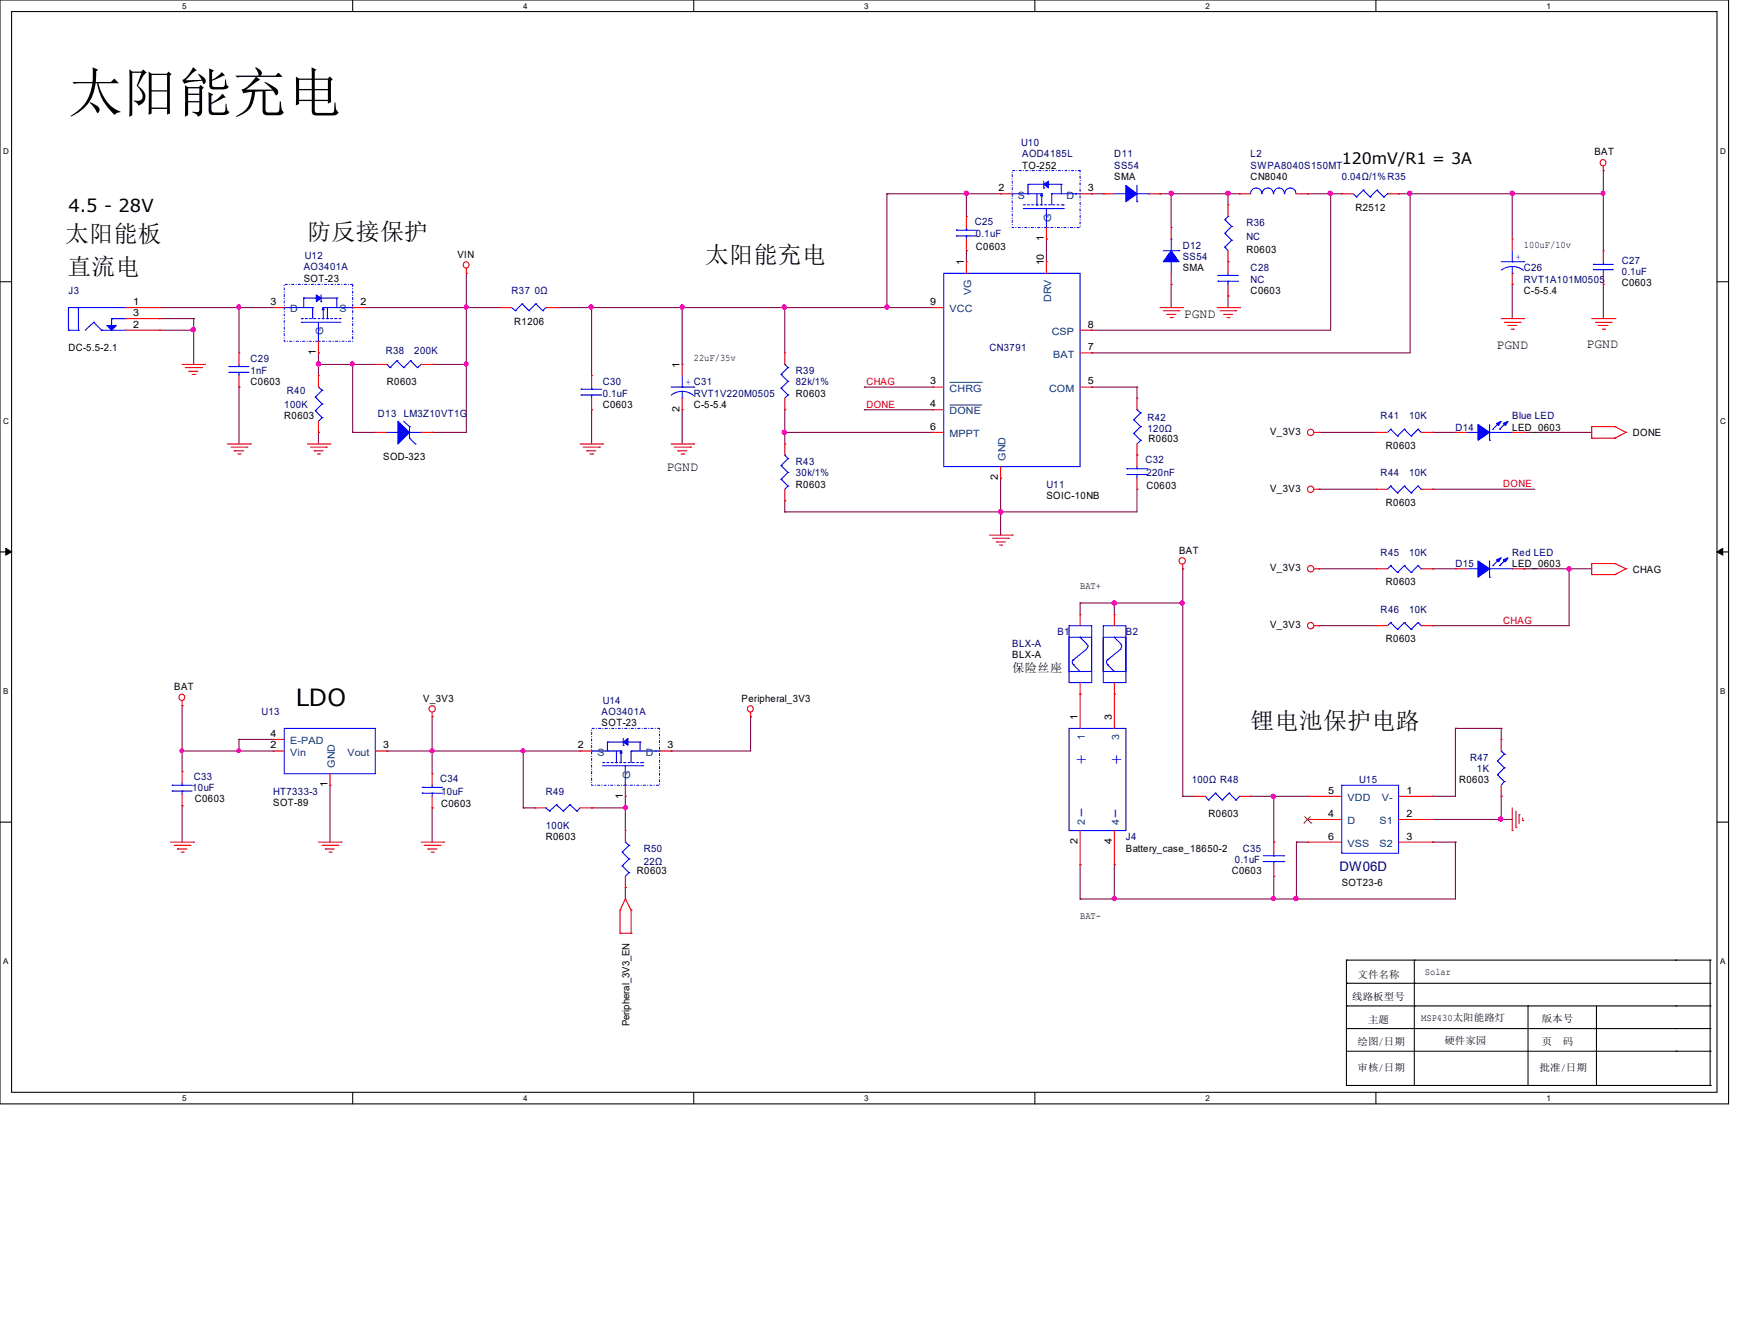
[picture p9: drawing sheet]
<svg xmlns="http://www.w3.org/2000/svg" width="279mm" height="216mm" viewBox="0 0 279 216" stroke-linecap="round" stroke-linejoin="round" font-family="sans-serif">
<path d="M0 0h278v177.5h-278zM1.9 1.9h274.3v173.7h-274.3z" fill="none" stroke="#000" stroke-width=".17"/>
<g fill="#fff">
<path d="M29.3 .3h.6v1.3h-.6z"/>
<path d="M29.3 175.9h.6v1.3h-.6z"/>
</g>
<path d="M56.7 0v1.9M56.7 175.6v1.9" fill="none" stroke="#000" stroke-width=".17"/>
<g fill="#fff">
<path d="M84.2 .3h.6v1.3h-.6z"/>
<path d="M84.2 175.9h.6v1.3h-.6z"/>
</g>
<path d="M111.6 0v1.9M111.6 175.6v1.9" fill="none" stroke="#000" stroke-width=".17"/>
<g fill="#fff">
<path d="M139 .3h.6v1.3h-.6z"/>
<path d="M139 175.9h.6v1.3h-.6z"/>
</g>
<path d="M166.5 0v1.9M166.5 175.6v1.9" fill="none" stroke="#000" stroke-width=".17"/>
<g fill="#fff">
<path d="M193.9 .3h.6v1.3h-.6z"/>
<path d="M193.9 175.9h.6v1.3h-.6z"/>
</g>
<path d="M221.3 0v1.9M221.3 175.6v1.9" fill="none" stroke="#000" stroke-width=".17"/>
<g fill="#fff">
<path d="M248.8 .3h.5v1.3h-.5z"/>
<path d="M248.8 175.9h.5v1.3h-.5z"/>
<path d="M.5 23.5h.9v1.4h-.9z"/>
<path d="M276.7 23.5h.8v1.4h-.8z"/>
<path d="M.5 67h.9v1.3h-.9z"/>
<path d="M276.7 67h.8v1.3h-.8z"/>
</g>
<path d="M0 45.3h1.9M276.2 45.3h1.8" fill="none" stroke="#000" stroke-width=".17"/>
<g fill="#fff">
<path d="M.5 110.4h.8v1.4h-.8z"/>
<path d="M276.7 110.4h.8v1.4h-.8z"/>
</g>
<path d="M0 88.7h1.9M276.2 88.7h1.8" fill="none" stroke="#000" stroke-width=".17"/>
<path d="M.9 88.1l1 .6-1 .5zM276.2 88.7l.9-.6v1.1z" fill="#000" stroke="#000" stroke-width=".16"/>
<g fill="#fff">
<path d="M.5 153.8h.7v1.4h-.7z"/>
<path d="M276.7 153.8h.7v1.4h-.7z"/>
</g>
<g fill="none" stroke="#000" stroke-width=".17">
<path d="M0 132.2h1.9M276.2 132.2h1.8M216.6 154.3h.1M216.6 158.1h.1M216.6 154.3v20.2h58.5M216.6 154.3h58.5M216.6 158.1h58.5M227.5 158.1h.1M227.5 154.3h.1M227.5 154.3v20.2M269.6 154.3h.1M275.1 154.3h.1"/>
<path d="M275.1 158.1h.1M275.1 154.3v20.2M216.6 161.7h.1M216.6 161.7h58.5M216.6 165.4h58.5M216.6 169h58.5M227.5 161.7h.1M245.8 161.7h.1M245.8 161.7v12.8M256.8 174.5h.1M256.8 161.7v12.8M269.6 161.7h.1"/>
<path d="M269.6 169h.1M269.6 165.4h.1M275.1 174.5h.1M275.1 165.4h.1M275.1 161.7h.1M275.1 169h.1"/>
</g>
<g fill="none" stroke="#800040" stroke-width=".17">
<path d="M142.7 31.2h.1M142.7 31.2h18.3M142.7 31.2v18.2M155.4 31.2h.1M155.4 31.2v3.6M168.3 38.4h.1M168.3 38.4v3.7M175.6 31.2h.1M175.6 31.2h1.9M186.6 31.2h.1M186.6 31.2h12.8M188.4 31.2h.1"/>
<path d="M188.4 31.2v5.4M197.5 31.2h.1M197.5 31.2v1.7M199.4 31.2h.1M210.3 31.2h.1M210.3 31.2h5.5M214 31.2h.1M214 31.2v21.9h-38.4M225 31.2h.1M225 31.2h32.9M226.8 31.2h.1M226.8 31.2v25.5h-51.2"/>
<path d="M243.2 31.2h.1M243.2 31.2v7.2M257.9 31.2h.1M257.9 27.4h.1M257.9 27.4v12.9M25.7 51.2h.1M25.7 53.1h.1M25.7 49.4h.1M25.7 49.4h18.2M25.7 53.1h5.5M25.7 51.2h5.5M31.2 51.2h.1"/>
<path d="M31.2 53.1h.1M31.2 51.2v7.4M38.4 49.4h.1M38.4 49.4v7.3M51.2 56.7h.1M51.2 58.6h.1M51.2 56.7v3.7M51.2 58.6h9.2M56.7 58.6h.1M56.7 58.6v10.9M58.6 49.4h.1M58.6 49.4h21.9"/>
<path d="M69.5 58.6h.1M69.5 58.6h5.5M75 49.4h.1M75 43.9h.1M75 58.6h.1M75 43.9v25.6h-5.5M89.7 49.4h.1M89.7 49.4h60.3M95.2 49.4h.1M95.2 49.4v11M109.7 49.4h.1M109.7 49.4v9.2"/>
<path d="M126.2 49.4h.1M126.2 49.4v7.3M142.7 49.4h.1M155.4 40.3h.1M155.4 40.3v1.8M175.6 53.1h.1M175.6 56.7h.1M188.4 45.7h.1M188.4 45.7v3.7M197.5 47.6h.1M197.5 47.6v1.8M243.2 45.7h.1"/>
<path d="M243.2 45.7v5.5M257.9 45.7h.1M257.9 45.7v5.5M38.4 62.2h.1M38.4 62.2v9.2M51.2 69.5h.1M51.2 69.5v1.9M56.7 69.5h.1M56.7 69.5h3.7M69.5 69.5h.1M95.2 65.9h.1M95.2 65.9v5.5"/>
<path d="M109.7 65.9h.1M109.7 65.9v5.5M126.2 65.9h.1M126.2 69.5h.1M126.2 65.9v5.5M126.2 69.5h23.8M139 62.2h.1M139 65.9h.1M139 62.2h11M139 65.9h11M161 76.9h.1M161 76.9v9.1"/>
<path d="M175.6 62.2h.1M175.6 62.2h7.3M182.9 78.7h.1M182.9 62.2h.1M182.9 78.7v3.6h-56.7M182.9 62.2v1.8M212.2 69.5h.1M212.2 78.7h.1M212.2 69.5h9.1M212.2 78.7h9.1M230.5 69.5h.1M230.5 78.7h.1"/>
<path d="M230.5 69.5h3.6M230.5 78.7h16.4M245.1 69.5h.1M245.1 69.5h10.9M126.2 80.5h.1M126.2 82.3h.1M126.2 80.5v1.8M161 82.3h.1M173.7 96.9h.1M173.7 96.9v1.9M173.7 96.9h16.5M179.2 96.9h.1"/>
<path d="M179.2 96.9v1.9M190.2 91.4h.1M190.2 96.9h.1M190.2 91.4v36.6M212.2 91.4h.1M212.2 91.4h9.1M230.5 91.4h.1M230.5 91.4h3.6M245.1 91.4h.1M245.1 91.4h10.9M252.4 91.4h.1M252.4 91.4v9.2h-21.9"/>
<path d="M29.3 113.5h.1M29.3 113.5v10.5M38.4 118.9h.1M38.4 118.9h5.5M38.4 118.9v1.8M69.5 115.2h.1M69.5 115.2v9.2M120.7 115.2h.1M120.7 115.2v5.5h-12.8M212.2 100.6h.1M212.2 100.6h9.1M230.5 100.6h.1"/>
<path d="M234.1 117.1h.1M234.1 117.1v10.9h-3.6M234.1 117.1h7.4M241.5 117.1h.1M241.5 117.1v1.8M29.3 120.7h.1M29.3 129.5h.1M29.3 129.5v5.9M29.3 120.7h14.6M38.4 120.7h.1M53.1 126.2h.1M53.1 126.2v9.2"/>
<path d="M62.2 120.7h.1M62.2 120.7h31.1M69.5 129.9h.1M69.5 120.7h.1M69.5 129.9v5.5M84.2 129.9h.1M84.2 120.7h.1M84.2 129.9h1.8M84.2 120.7v9.2M95.2 129.9h.1M95.2 129.9h5.4M100.6 128h.1"/>
<path d="M100.6 129.9h.1M100.6 128v5.5M107.9 120.7h.1M173.7 139h.1M173.7 139v5.5M179.2 139h.1M179.2 139v5.5M190.2 128h.1M190.2 128h1.8M201.2 128h.1M201.2 128h9.1M204.9 135.4h.1"/>
<path d="M204.9 128h.1M204.9 128v7.4M208.5 135.4h.1M208.5 135.4h1.8M208.5 135.4v9.1M230.5 135.4h.1M230.5 131.7h.1M230.5 128h.1M230.5 135.4h3.6M230.5 131.7h12.7M234.1 135.4h.1M234.1 135.4v9.1h-60.4"/>
<path d="M241.5 131.7h.1M241.5 128h.1M241.5 128v3.7M100.6 142.7h.1M100.6 142.7v1.8M173.7 144.5h.1M179.2 144.5h.1M204.9 140.9h.1M204.9 144.5h.1M204.9 140.9v3.6M208.5 144.5h.1"/>
</g>
<g fill="#f0f" stroke="#f0f" stroke-width=".17">
<circle cx="126.2" cy="69.5" r=".34"/>
<circle cx="161" cy="82.3" r=".34"/>
<circle cx="155.4" cy="31.1" r=".34"/>
<circle cx="188.4" cy="31.1" r=".34"/>
<circle cx="197.5" cy="31.1" r=".34"/>
<circle cx="214" cy="31.1" r=".34"/>
<circle cx="226.7" cy="31.1" r=".34"/>
<circle cx="257.8" cy="31.1" r=".32"/>
<circle cx="243.2" cy="31.1" r=".34"/>
<circle cx="252.4" cy="91.4" r=".34"/>
<circle cx="142.7" cy="49.4" r=".34"/>
<circle cx="126.2" cy="49.4" r=".34"/>
<circle cx="204.8" cy="128" r=".34"/>
<circle cx="208.4" cy="144.4" r=".34"/>
<circle cx="241.4" cy="131.7" r=".34"/>
<circle cx="38.4" cy="120.7" r=".3"/>
<circle cx="29.3" cy="120.7" r=".3"/>
<circle cx="31.1" cy="53" r=".34"/>
<circle cx="109.7" cy="49.4" r=".34"/>
<circle cx="95.1" cy="49.4" r=".34"/>
<circle cx="179.2" cy="144.4" r=".34"/>
<circle cx="204.8" cy="144.4" r=".34"/>
<circle cx="190.2" cy="96.9" r=".34"/>
<circle cx="75" cy="49.4" r=".32"/>
<circle cx="51.2" cy="58.5" r=".34"/>
<circle cx="75" cy="58.5" r=".32"/>
<circle cx="56.7" cy="58.5" r=".32"/>
<circle cx="38.4" cy="49.4" r=".32"/>
<circle cx="100.6" cy="129.8" r=".32"/>
<circle cx="84.1" cy="120.7" r=".3"/>
<circle cx="69.5" cy="120.7" r=".32"/>
<circle cx="179.2" cy="96.9" r=".34"/>
</g>
<g fill="none" stroke="#f00" stroke-width=".17">
<path d="M155.4 34.8h.1M155.4 34.8v1.8M155.4 38.4v1.9M161 31.2h.1M161 31.2h1.8M168.3 38.4h.1M168.3 36.6v1.8M173.7 31.2h1.9M175.6 31.2h.1M177.5 31.2h.1M177.5 31.2h1.7M184.7 31.2h1.9"/>
<path d="M186.6 31.2h.1M188.4 36.6h.1M188.4 36.6v1.8M197.5 32.9h.1M197.5 32.9v1.9M199.4 31.2h.1M199.4 31.2h1.8M208.5 31.2h1.8M210.3 31.2h.1M215.8 31.2h.1M215.8 31.2h1.9M223.2 31.2h1.8"/>
<path d="M225 31.2h.1M243.2 38.4h.1M243.2 38.4v1.9M257.9 27.4h.1M257.9 26.8v.6M20.2 49.4h5.5M20.2 51.2h5.5M20.2 53.1h5.5M25.7 53.1h.1M25.7 51.2h.1M25.7 49.4h.1M29.3 58.6h3.6"/>
<path d="M29.8 59.1h2.6M30.4 59.7h.1M30.4 59.7h1.4M32.4 59.1h.1M32.9 58.6h.1M38.4 56.7h.1M38.4 56.7v1.9M43.9 49.4h.1M43.9 49.4h1.8M51.2 56.7h.1M51.2 54.9v1.8M56.7 49.4h1.9"/>
<path d="M58.6 49.4h.1M60.4 58.6h.1M60.4 58.6h1.8M67.7 58.6h1.8M69.5 58.6h.1M75 43.9h.1M75 43.2v.7M80.5 49.4h.1M80.5 49.4h1.8M87.8 49.4h1.9M89.7 49.4h.1M109.7 58.6h.1"/>
<path d="M109.7 58.6v1.8M126.2 56.7h.1M126.2 56.7v1.9M150 49.4h.1M150 49.4h1.8M155.4 42.1h.1M155.4 40.3h.1M155.4 42.1v1.8M168.3 42.1h.1M168.3 42.1v1.8M173.7 56.7h1.9M173.7 53.1h1.9"/>
<path d="M175.6 56.7h.1M175.6 53.1h.1M186.6 49.4h3.6M187.1 50h2.6M187.7 50.5h.1M187.7 50.5h1.4M188.2 51.1h.4M188.4 45.7h.1M188.4 43.9v1.8M188.6 51.1h.1M189.7 50h.1M190.2 49.4h.1"/>
<path d="M195.7 49.4h3.7M196.3 50h2.5M196.8 50.5h.1M196.8 50.5h1.5M197.4 51.1h.3M197.5 42.1h.1M197.5 47.6h.1M197.5 40.3v3.6M197.5 45.7v1.9M197.7 51.1h.1M198.8 50h.1M199.4 49.4h.1"/>
<path d="M241.5 51.2h3.6M242 51.8h2.5M242.6 52.3h.1M242.6 52.3h1.4M243.1 52.9h.3M243.2 45.7h.1M243.2 43.9v1.8M243.4 52.9h.1M244.5 51.8h.1M245.1 51.2h.1M256 51.2h3.8M256.6 51.8h2.6"/>
<path d="M257.1 52.3h.1M257.1 52.3h1.6M257.7 52.9h.4M257.9 40.3h.1M257.9 45.7h.1M257.9 40.3v1.8M257.9 43.9v1.8M258.1 52.9h.1M259.2 51.8h.1M259.8 51.2h.1M30.9 60.2h.4M31.3 60.2h.1"/>
<path d="M36.6 71.4h3.7M37.2 71.9h2.5M37.7 72.5h.1M37.7 72.5h1.5M38.3 73h.3M38.4 62.2h.1M38.4 60.4v1.8M38.6 73h.1M39.7 71.9h.1M40.3 71.4h.1M49.4 71.4h3.7M50 71.9h2.5"/>
<path d="M50.5 72.5h.1M50.5 72.5h1.5M51.1 73h.3M51.2 69.5h.1M51.2 60.4h.1M51.2 60.4v1.8M51.2 67.7v1.8M51.4 73h.1M52.5 71.9h.1M53.1 71.4h.1M60.4 69.5h.1M60.4 69.5h1.8"/>
<path d="M67.7 69.5h1.8M69.5 69.5h.1M93.3 71.4h3.6M93.8 71.9h2.6M94.4 72.5h.1M94.4 72.5h1.4M94.9 73h.4M95.2 60.4h.1M95.2 65.9h.1M95.2 60.4v1.8M95.2 64v1.9M95.3 73h.1"/>
<path d="M96.4 71.9h.1M96.9 71.4h.1M107.9 71.4h3.7M108.5 71.9h2.6M109.1 72.5h.1M109.1 72.5h1.4M109.6 73h.4M109.7 65.9h.1M109.7 64v1.9M110 73h.1M111.1 71.9h.1M111.6 71.4h.1"/>
<path d="M126.2 65.9h.1M126.2 71.4h.1M126.2 64v1.9M126.2 71.4v1.8M126.2 78.7v1.8M150 62.2h.1M150 65.9h.1M150 69.5h.1M150 69.5h1.8M150 62.2h1.8M150 65.9h1.8M161 76.9h.1"/>
<path d="M161 75v1.9M173.7 62.2h1.9M175.6 62.2h.1M182.9 73.2h.1M182.9 78.7h.1M182.9 64h.1M182.9 64v1.9M182.9 71.4v3.6M182.9 76.9v1.8M211.4 69.5h.8M211.4 78.7h.8M212.2 69.5h.1"/>
<path d="M212.2 78.7h.1M221.3 78.7h.1M221.3 69.5h.1M221.3 69.5h1.9M221.3 78.7h1.9M228.6 69.5h1.9M228.6 78.7h1.9M230.5 78.7h.1M230.5 69.5h.1M234.1 69.5h.1M234.1 69.5h1.9M243.2 69.5h1.9"/>
<path d="M245.1 69.5h.1M256 70.4h.1M256 68.6h.1M256 68.6v1.8M256 70.4h3.8M256 68.6h3.8M259.8 70.4h.1M259.8 68.6h.1M259.8 68.6l1.7 .9M261.5 69.5h.1M261.5 69.5l-1.7 .9M126.2 80.5h.1"/>
<path d="M159.2 86h3.6M159.7 86.5h2.5M160.3 87.1h.1M160.3 87.1h1.4M160.8 87.6h.3M161.1 87.6h.1M162.2 86.5h.1M162.8 86h.1M173.7 98.8h.1M173.7 98.8v1.8M179.2 98.8h.1M179.2 98.8v1.8"/>
<path d="M190.2 91.4h.1M190.2 90.8v.6M211.4 91.4h.8M212.2 91.4h.1M221.3 91.4h.1M221.3 91.4h1.9M228.6 91.4h1.9M230.5 91.4h.1M234.1 91.4h.1M234.1 91.4h1.9M243.2 91.4h1.9M245.1 91.4h.1"/>
<path d="M256 92.4h.1M256 90.6h.1M256 92.4h3.8M256 90.6v1.8M256 90.6h3.8M259.8 92.4h.1M259.8 90.6h.1M259.8 90.6l1.7 .8M261.5 91.4h.1M261.5 91.4l-1.7 1M29.3 113.5h.1M29.3 112.7v.8"/>
<path d="M43.9 118.9h.1M43.9 118.9h1.8M69.5 115.2h.1M69.5 114.6v.6M120.7 115.2h.1M120.7 114.6v.6M173.7 111.6h.1M173.7 109.7v7.4M179.2 111.6h.1M179.2 109.7v7.4M211.4 100.6h.8M212.2 100.6h.1"/>
<path d="M221.3 100.6h.1M221.3 100.6h1.9M228.6 100.6h1.9M230.5 100.6h.1M241.5 118.9h.1M241.5 118.9v1.8M27.4 135.4h3.8M28 135.9h2.6M28.5 136.5h.1M28.5 136.5h1.6M29.1 137h.4M29.3 124h.1"/>
<path d="M29.3 129.5h.1M29.3 124v1.8M29.3 127.7v1.8M29.5 137h.1M30.6 135.9h.1M31.2 135.4h.1M43.9 120.7h.1M43.9 120.7h1.8M51.2 135.4h3.7M51.8 135.9h2.6M52.3 136.5h.1M52.3 136.5h1.5"/>
<path d="M52.9 137h.4M53.1 126.2h.1M53.1 124.4v1.8M53.3 137h.1M54.4 135.9h.1M54.9 135.4h.1M60.4 120.7h1.8M62.2 120.7h.1M67.7 135.4h3.7M68.2 135.9h2.6M68.8 136.5h.1M68.8 136.5h1.5"/>
<path d="M69.3 137h.4M69.5 124.4h.1M69.5 129.9h.1M69.5 124.4v1.8M69.5 128v1.9M69.7 137h.1M70.8 135.9h.1M71.4 135.4h.1M86 129.9h.1M86 129.9h1.8M93.3 120.7h.1M93.3 129.9h1.9"/>
<path d="M93.3 120.7h1.9M95.2 129.9h.1M100.6 133.5h.1M100.6 128h.1M100.6 126.2v1.8M100.6 133.5v1.9M106.1 120.7h1.8M107.9 120.7h.1M173.7 139h.1M173.7 133.5v5.5M179.2 139h.1M179.2 133.5v5.5"/>
<path d="M192 128h.1M192 128h1.9M199.4 128h1.8M201.2 128h.1M204.9 135.4h.1M204.9 135.4v1.8M204.9 139v1.9M210.3 131.7h.1M210.3 135.4h.1M210.3 128h.1M210.3 135.4h5.5M210.3 128h5.5"/>
<path d="M210.3 131.7h5.5M225 135.4h5.5M225 128h5.5M225 131.7h5.5M230.5 128h.1M230.5 135.4h.1M230.5 131.7h.1M241.5 128h.1M241.5 126.2v1.8M243.2 133.5h.1M243.2 129.9v3.6M243.8 133h.1"/>
<path d="M243.8 130.4v2.6M244.3 131h.1M244.3 131v1.4M244.9 131.9h.1M244.9 131.5v.4M99.7 150h.1M99.7 146.3h.1M99.7 150h1.8M99.7 146.3v3.7M100.6 144.5h.1M100.6 142.7h.1M100.6 144.5l.9 1.8"/>
<path d="M100.6 144.5l-.9 1.8M100.6 140.9v1.8M101.5 146.3h.1M101.5 150h.1M101.5 146.3v3.7M204.9 140.9h.1"/>
<circle cx="257.8" cy="26.2" r=".49"/>
<circle cx="75" cy="42.6" r=".49"/>
<circle cx="210.8" cy="78.7" r=".51"/>
<circle cx="210.8" cy="69.5" r=".51"/>
<circle cx="190.2" cy="90.2" r=".51"/>
<circle cx="210.8" cy="91.4" r=".51"/>
<circle cx="29.2" cy="112.1" r=".49"/>
<circle cx="69.5" cy="114" r=".51"/>
<circle cx="120.7" cy="114" r=".49"/>
<circle cx="210.8" cy="100.6" r=".51"/>
</g>
<g fill="none" stroke="#00f" stroke-width=".17">
<path d="M153.8 37.9h.1M153.8 37h.1M153.8 37.9h3.3M153.8 37h3.3M155.4 37h.1M155.4 37.9h.1M155.4 36.6v.4M155.4 37.9v.5M162.8 31.2h.1M162.8 31.2h4.8M164.6 33.5h6.4M165.4 29.6h.1"/>
<path d="M165.4 31.2h.1M165.4 29.6h5.3M165.4 29.6v1.6M166.8 32.9h.1M166.8 31.2v1.7M167.6 31.2h.1M167.6 31.2v1.7M167.9 30.2h.1M167.9 29.1v1.1M168.3 36.6h.1M168.3 33.5v3.1M169.2 31.2h.1"/>
<path d="M169.2 31.2h4.5M169.2 31.2v1.7M170.7 29.6h.1M170.7 29.6v1.6M171 33.5h.1M173.1 31.2h.1M173.7 31.2h.1M179.2 31.2h1.9M181.1 31.2h.1M182.9 32.4h.1M182.9 29.8v2.6M182.9 31.2h1.8"/>
<path d="M184.7 31.2h.1M188.4 38.4h.1M188.4 38.4v1.9M197 39.7h.1M197 37.5h.1M197 35.3h.1M197 39.7l.5 .6M197 37.5l1.1 1.1M197 35.3l1.1 1.1M197.5 34.8h.1M197.5 34.8l-.5 .5M198.1 38.6h.1"/>
<path d="M198.1 36.4h.1M198.1 38.6l-1.1 1.1M198.1 36.4l-1.1 1.1M202.9 31.2a.88 .88 0 0 0-.8-1 .88 .88 0 0 0-.9 1M204.8 31.2a.88 .88 0 0 0-.9-1 .88 .88 0 0 0-.9 1M206.6 31.1a.85 .85 0 0 0-.9-.9 .85 .85 0 0 0-.8 1M208.4 31.2a.88 .88 0 0 0-.8-1 .88 .88 0 0 0-.9 1M217.7 31.2l.5 .5M218.2 31.7h.1M219.3 30.6h.1M219.3 30.6l-1.1 1.1M219.3 30.6l1.1 1.1"/>
<path d="M220.4 31.7h.1M221.5 30.6h.1M221.5 30.6l-1.1 1.1M221.5 30.6l1.1 1.1M222.6 31.7h.1M223.2 31.2h.1M223.2 31.2l-.6 .5M11 49.4h.1M11 53.1h.1M11 49.4h9.2M11 53.1h1.6M11 49.4v3.7"/>
<path d="M12.6 53.1h.1M12.6 49.4h.1M12.6 49.4v3.7M15.1 51.8h.1M15.1 51.8l-1.4 1.3M15.1 51.8l1.2 1.3M16.3 53.1h.1M16.3 53.1h3.9M17.9 51.2h.1M17.9 51.2h2.3M17.9 51.2v1.1M20.2 53.1h.1"/>
<path d="M20.2 51.2h.1M20.2 49.4h.1M36.8 59.9h.1M36.8 58.9h.1M36.8 59.9h3.2M36.8 58.9h3.2M38.4 58.9h.1M38.4 59.9h.1M38.4 58.6v.3M38.4 59.9v.5M45.7 49.4h.1M45.7 49.4h4.6"/>
<path d="M46.5 49.4h.1M48.5 51.8h.1M48.5 51.8h6.4M48.9 47.9h.1M48.9 47.9v1.5M48.9 47.9h5.3M50.3 49.4h.1M50.3 49.4v1.8M51.2 54.9h.1M51.2 51.8v3.1M51.6 48.5h.1M51.6 47.4v1.1"/>
<path d="M52 49.4h.1M52 49.4v1.8M52 49.4h4.7M52.7 51.2h.1M52.7 49.4v1.8M54.2 47.9h.1M54.2 49.4h.1M54.2 47.9v1.5M56.7 49.4h.1M62.2 58.6h.1M62.2 58.6l.5 .5M62.7 59.1h.1"/>
<path d="M63.8 58h.1M63.8 58l1.1 1.1M63.8 58l-1.1 1.1M64.9 59.1h.1M66 58h.1M66 58l1.1 1.1M66 58l-1.1 1.1M67.1 59.1h.1M67.7 58.6l-.6 .5M82.3 49.4l.6 .6M82.9 50h.1M84 48.9h.1"/>
<path d="M84 48.9l-1.1 1.1M84 48.9l1.1 1.1M85.1 50h.1M86.2 48.9h.1M86.2 48.9l-1.1 1.1M86.2 48.9l1.1 1.1M87.3 50h.1M87.8 49.4h.1M87.8 49.4l-.5 .6M126.2 58.6h.1M126.2 58.6l.5 .5M126.7 59.1h.1"/>
<path d="M126.7 59.1l-1.1 1.1M151.8 43.9h21.9v31.1h-21.9zM187.1 40.3h2.6M188.4 42.1h.1M188.4 42.1v1.8M189.7 40.3h.1M195.9 45.2h.1M195.9 44.3h.1M195.9 45.2h3.3M195.9 44.3h3.3M197.5 44.3h.1M197.5 45.2h.1"/>
<path d="M197.5 43.9v.4M197.5 45.2v.5M241.5 42.1h3.6M243.2 43.9h.1M243.2 42.1h.1M243.2 42.8l.8 .1 1 .6M243.2 42.8l-1 .3-.7 .3M243.2 40.3v1.8M243.2 42.8v1.1M245.1 42.1h.1M256.3 43.3h.1M256.3 42.5h.1"/>
<path d="M256.3 43.3h3.2M256.3 42.5h3.2M257.9 42.5h.1M257.9 43.3h.1M257.9 42.1v.4M257.9 43.3v.6M50.7 66h.1M50.7 63.8h.1M50.7 66l1.1 1.1M50.7 63.8l1.1 1.1M51.2 62.2h.1M51.2 62.2l.6 .5"/>
<path d="M51.8 67.1h.1M51.8 64.9h.1M51.8 62.7h.1M51.8 67.1l-.6 .6M51.8 64.9l-1.1 1.1M51.8 62.7l-1.1 1.1M62.2 69.5h1.8M64 69.5h.1M64.9 67.7l1 .9M65.9 68.6h.1M65.9 70.4h.1M65.9 69.5h1.8"/>
<path d="M65.9 68.6v1.8M65.9 70.4l.9 1M66.8 71.4h.1M67.7 69.5h.1M93.5 63.5h.1M93.5 62.6h.1M93.5 63.5h3.3M93.5 62.6h3.3M95.2 62.6h.1M95.2 63.5h.1M95.2 62.2v.4M95.2 63.5v.5"/>
<path d="M107.9 62.2h3.7M109.7 64h.1M109.7 62.2h.1M109.7 62.9l.8 .1 1 .6M109.7 62.9l-.7 .1-1 .5M109.7 60.4v1.8M109.7 62.9v1.1M111.6 62.2h.1M125.6 62.4h.1M125.6 60.2h.1M125.6 77h.1M125.6 74.8h.1"/>
<path d="M125.6 62.4l1.1 1.1M125.6 60.2l1.1 1.1M125.6 77l1.1 1.1M125.6 74.8l1.1 1.1M126.2 73.2h.1M126.2 73.2l.5 .5M126.7 63.5h.1M126.7 61.3h.1M126.7 78.1h.1M126.7 75.9h.1M126.7 73.7h.1M126.7 63.5l-.5 .5"/>
<path d="M126.7 61.3l-1.1 1.1M126.7 78.1l-.5 .6M126.7 75.9l-1.1 1.1M126.7 73.7l-1.1 1.1M181.3 76.3h.1M181.3 75.4h.1M181.3 76.3h3.3M181.3 75.4h3.3M182.4 69.7h.1M182.4 67.5h.1M182.4 69.7l1.1 1.1M182.4 67.5l1.1 1.1"/>
<path d="M182.9 75.4h.1M182.9 76.3h.1M182.9 65.9h.1M182.9 75v.4M182.9 76.3v.6M182.9 65.9l.6 .5M183.5 70.8h.1M183.5 68.6h.1M183.5 66.4h.1M183.5 66.4l-1.1 1.1M183.5 70.8l-.6 .6M183.5 68.6l-1.1 1.1"/>
<path d="M223.7 78.1h.1M223.7 69h.1M223.7 78.1l-.5 .6M223.7 78.1l1.1 1.1M223.7 69l-.5 .5M223.7 69l1.1 1.1M224.8 79.2h.1M224.8 70.1h.1M225.9 78.1h.1M225.9 69h.1M225.9 78.1l-1.1 1.1M225.9 78.1l1.1 1.1"/>
<path d="M225.9 69l-1.1 1.1M225.9 69l1.1 1.1M227 79.2h.1M227 70.1h.1M228.1 78.1h.1M228.1 69h.1M228.1 78.1l-1.1 1.1M228.1 78.1l.5 .6M228.1 69l-1.1 1.1M228.1 69l.5 .5M228.6 78.7h.1M228.6 69.5h.1"/>
<path d="M236 69.5h1.7M237.7 69.5h.1M239.6 70.8h.1M239.6 68.2v2.6M239.6 69.5h3.6M240.1 69h.1M241.2 69h.1M241.2 67.9l-1.1 1.1M242.3 67.9l-1.1 1.1M243.2 69.5h.1M223.7 90.9h.1M223.7 90.9l-.5 .5"/>
<path d="M223.7 90.9l1.1 1.1M224.8 92h.1M225.9 90.9h.1M225.9 90.9l-1.1 1.1M225.9 90.9l1.1 1.1M227 92h.1M228.1 90.9h.1M228.1 90.9l-1.1 1.1M228.1 90.9l.5 .5M228.6 91.4h.1M236 91.4h1.7M237.7 91.4h.1"/>
<path d="M239.6 92.8h.1M239.6 90.2v2.6M239.6 91.4h3.6M240.1 90.9h.1M241.2 90.9h.1M241.2 89.8l-1.1 1.1M242.3 89.8l-1.1 1.1M243.2 91.4h.1M45.7 117.1h14.7v7.3h-14.7zM97.7 119.3h.1M97.7 119.3h5.3M97.7 119.3v1.4"/>
<path d="M100.2 119.8h.1M100.2 118.7v1.1M103 119.3h.1M103 119.3v1.4M172 102.4h3.6v5.5h-3.6zM172 100.6h3.6v9.1h-3.6zM172 117.1h9.1v16.4h-9.1zM172.6 106.1l-.1 .4 .2 .3M172.6 106.8h.1M172.6 106.1h.1M172.6 106.8l1.1 1.1M173.7 102.4h.1"/>
<path d="M173.7 102.4l1.1 1.1M174.8 103.6a.34 .34 0 0 1 .2 .3 .34 .34 0 0 1-.2 .3M174.8 104.3l-2.2 1.8M177.5 102.4h3.6v5.5h-3.6zM177.5 100.6h3.6v9.1h-3.6zM178.1 106.1l-.1 .4 .2 .3M178.1 106.8h.1M178.1 106.1h.1M178.1 106.8l1.1 1.1M179.2 102.4h.1M179.2 102.4l1.1 1.1M180.3 103.6a.37 .37 0 0 1 0 .6"/>
<path d="M180.3 104.3l-2.2 1.8M223.7 100.1h.1M223.7 100.1l-.5 .5M223.7 100.1l1.1 1.1M224.8 101.2h.1M225.9 100.1h.1M225.9 100.1l-1.1 1.1M225.9 100.1l1.1 1.1M227 101.2h.1M228.1 100.1h.1M228.1 100.1l-1.1 1.1M228.1 100.1l.5 .5"/>
<path d="M228.6 100.6h.1M27.7 127.2h.1M27.7 126.2h.1M27.7 127.2h3.2M27.7 126.2h3.2M29.3 126.2h.1M29.3 127.2h.1M29.3 125.8v.4M29.3 127.2v.5M67.9 127.5h.1M67.9 126.6h.1M67.9 127.5h3.3"/>
<path d="M67.9 126.6h3.3M69.5 126.6h.1M69.5 127.5h.1M69.5 126.2v.4M69.5 127.5v.5M87.8 129.9h.1M87.8 129.9l.6 .5M88.4 130.4h.1M89.5 129.4h.1M89.5 129.4l1.1 1M89.5 129.4l-1.1 1M90.6 130.4h.1"/>
<path d="M91.7 129.4h.1M91.7 129.4l1.1 1M91.7 129.4l-1.1 1M92.8 130.4h.1M93.3 129.9l-.5 .5M95.2 120.7h.1M95.2 120.7h4.7M96.9 123.1h6.5M97.7 120.7h.1M99.1 122.6h.1M99.1 120.7v1.9M99.9 120.7h.1"/>
<path d="M99.9 120.7v1.9M100.1 139.2h.1M100.1 137h.1M100.1 139.2l1.1 1.1M100.1 137l1.1 1.1M100.6 135.4h.1M100.6 126.2h.1M100.6 135.4l.6 .5M100.6 123.1v3.1M101.2 138.1h.1M101.2 135.9h.1M101.2 138.1l-1.1 1.1"/>
<path d="M101.2 135.9l-1.1 1.1M101.5 120.7h.1M101.5 120.7h4.6M101.5 120.7v1.9M103.4 123.1h.1M105.4 120.7h.1M106.1 120.7h.1M193.9 128l.5 .6M194.4 128.6h.1M195.5 127.5h.1M195.5 127.5l-1.1 1.1M195.5 127.5l1.1 1.1"/>
<path d="M196.6 128.6h.1M197.7 127.5h.1M197.7 127.5l-1.1 1.1M197.7 127.5l1.1 1.1M198.8 128.6h.1M199.4 128h.1M199.4 128l-.6 .6M203.2 138.5h3.3M203.2 137.6h3.3M204.9 137.6h.1M204.9 138.5h.1M204.9 137.2v.4"/>
<path d="M204.9 138.5v.5M206.5 138.5h.1M206.5 137.6h.1M215.8 126.2h9.2v11h-9.2zM240.9 124.5h.1M240.9 122.3h.1M240.9 124.5l1.1 1.1M240.9 122.3l1.1 1.1M241.5 120.7h.1M241.5 120.7l.5 .5M242 125.6h.1M242 123.4h.1"/>
<path d="M242 121.2h.1M242 125.6l-.5 .6M242 123.4l-1.1 1.1M242 121.2l-1.1 1.1M101.2 140.3h.1M101.2 140.3l-.6 .6"/>
</g>
<path d="M164.6 32.9h6.4M171 32.9h.1M48.5 51.2h.1M54.9 51.2h-6.4M96.9 122.6h6.5M103.4 122.6h.1" fill="none" stroke="#00f" stroke-width=".17" stroke-dasharray=".3 .3"/>
<g fill="#00f" stroke="#00f" stroke-width=".17">
<path d="M64 67.7l1.9 1.8-1.9 1.9z"/>
<path d="M17.2 52.3h1.5l-.8 .8z"/>
<path d="M52 49.4l.2 .4h-.4z" fill-rule="evenodd"/>
<path d="M50.9 47.4l.7 .5-.7 .6z" fill-rule="evenodd"/>
<path d="M188.4 40.3l1.3 1.8h-2.6z" fill-rule="evenodd"/>
<path d="M237.7 90.2l1.9 1.2-1.9 1.4z" fill-rule="evenodd"/>
<path d="M241.8 90l.8-.3-.5 .6z" fill-rule="evenodd"/>
<path d="M240.7 90l.8-.3-.5 .6z" fill-rule="evenodd"/>
<path d="M237.7 68.2l1.9 1.3-1.9 1.3z" fill-rule="evenodd"/>
<path d="M241.8 68.1l.8-.4-.5 .7z" fill-rule="evenodd"/>
<path d="M240.7 68.1l.8-.4-.5 .7z" fill-rule="evenodd"/>
<path d="M167.6 31.2l.1 .3h-.3z" fill-rule="evenodd"/>
<path d="M167.9 29.6l.8-.5v1.1z" fill-rule="evenodd"/>
<path d="M181.1 29.8l1.8 1.4-1.8 1.2z" fill-rule="evenodd"/>
<path d="M99.9 120.7l.2 .4h-.4z" fill-rule="evenodd"/>
<path d="M100.2 119.3l.8-.6v1.1z" fill-rule="evenodd"/>
</g>
<path d="M162.8 27.4h10.9v9.2h-10.9zM45.7 45.7h11v9.2h-11zM95.2 117.1h10.9v9.1h-10.9z" fill="none" stroke="#00f" stroke-width=".17" stroke-dasharray=".3 .3 0 .3"/>
<path d="M152.7 61.5h5.2M152.7 65.1h5.1M157.8 65.1h.1M157.9 61.5h.1" fill="none" stroke="#004080" stroke-width=".16"/>
<path d="M209.7 132.3h.1M209.8 131.2l1.1 1.1M210.8 131.2l-1.1 1.1M210.9 132.3h.1" fill="none" stroke="#804000" stroke-width=".16"/>
<text font-size="8.7" x="11" y="17.9">太阳能充电</text>
<g font-size="3.8">
<text x="10.5" y="38.9">太阳能板</text>
<text x="49.4" y="38.6">防反接保护</text>
<text x="10.8" y="44.3">直流电</text>
<text x="113.5" y="42.2">太阳能充电</text>
<text x="47.6" y="113.5">LDO</text>
<text x="201.2" y="117.3">锂电池保护电路</text>
</g>
<text font-size="2.9" x="11" y="34">4.5 - 28V</text>
<g font-size="2.9" fill="#00f">
<text x="174.8" y="122.9" transform="rotate(-90 174.8 122.9)">+</text>
<text x="180.4" y="122.9" transform="rotate(-90 180.4 122.9)">+</text>
<text x="174.8" y="131.5" transform="rotate(-90 174.8 131.5)">-</text>
<text x="180.3" y="131.7" transform="rotate(-90 180.3 131.7)">-</text>
</g>
<text font-size="2.5" x="215.8" y="26.3">120mV/R1 = 3A</text>
<g font-size="2.1">
<text x="190.4" y="51.1">PGND</text>
<text x="240.7" y="56">PGND</text>
<text x="255.2" y="55.9">PGND</text>
<text x="107.2" y="75.8">PGND</text>
</g>
<text font-size="2.1" fill="#000080" x="215.5" y="140">DW06D</text>
<text font-size="1.9" x="162.8" y="108">保险丝座</text>
<g font-size="1.6" fill="#000080">
<text x="164.3" y="23.5">U10</text>
<text x="164.4" y="25.3">AOD4185L</text>
<text x="179.2" y="25.3">D11</text>
<text x="179.2" y="27.2">SS54</text>
<text x="201.2" y="25.3">L2</text>
<text x="201.2" y="27.2">SWPA8040S150MT</text>
<text x="215.8" y="29">0.04Ω/1%R35</text>
<text x="49" y="41.6">U12</text>
<text x="156.8" y="36.2">C25</text>
<text x="157" y="38.1">0.1uF</text>
<text x="190.2" y="40">D12</text>
<text x="190.2" y="41.8">SS54</text>
<text x="200.5" y="36.3">R36</text>
<text x="200.5" y="38.5">NC</text>
<text x="11" y="47.2">J3</text>
<text x="48.9" y="43.4">AO3401A</text>
<text x="82.3" y="47.2">R37</text>
<text x="86" y="47.2">0Ω</text>
<text x="201.2" y="43.6">C28</text>
<text x="201.2" y="45.5">NC</text>
<text x="245.1" y="43.6">C26</text>
<text x="245.1" y="45.5">RVT1A101M0505</text>
<text x="260.9" y="42.5">C27</text>
<text x="260.9" y="44.2">0.1uF</text>
<text x="40.3" y="58.3">C29</text>
<text x="62.1" y="57">R38</text>
<text x="66.6" y="57">200K</text>
<text x="159.2" y="56.4">CN3791</text>
<text x="40.3" y="60.1">1nF</text>
<text x="45.7" y="65.5">100K</text>
<text x="46.1" y="63.3">R40</text>
<text x="96.9" y="61.9">C30</text>
<text x="96.9" y="63.8">0.1uF</text>
<text x="111.6" y="63.8">RVT1V220M0505</text>
<text x="128" y="60.1">R39</text>
<text x="128" y="61.9">82k/1%</text>
<text x="60.8" y="67.1">D13</text>
<text x="64.9" y="67.1">LM3Z10VT1G</text>
<text x="184.6" y="67.7">R42</text>
<text x="184.6" y="69.4">120Ω</text>
<text x="222.1" y="67.4">R41</text>
<text x="226.7" y="67.4">10K</text>
<text x="234.1" y="69.3">D14</text>
<text x="243.2" y="67.4">Blue LED</text>
<text x="128" y="74.7">R43</text>
<text x="128" y="76.5">30k/1%</text>
<text x="184.2" y="74.5">C32</text>
<text x="184.4" y="76.5">220nF</text>
<text x="222.1" y="76.5">R44</text>
<text x="226.7" y="76.5">10K</text>
<text x="168.3" y="78.4">U11</text>
<text x="222.1" y="89.3">R45</text>
<text x="226.7" y="89.3">10K</text>
<text x="243.2" y="89.3">Red LED</text>
<text x="234.1" y="91.2">D15</text>
<text x="222.1" y="98.5">R46</text>
<text x="226.7" y="98.5">10K</text>
<text x="162.8" y="104">BLX-A</text>
<text x="170.1" y="102.1">B1</text>
<text x="181.1" y="102.1">B2</text>
<text x="96.9" y="113.1">U14</text>
<text x="42.1" y="115">U13</text>
<text x="96.8" y="115">AO3401A</text>
<text x="31.2" y="125.4">C33</text>
<text x="70.8" y="125.7">C34</text>
<text x="191.7" y="125.9">100Ω R48</text>
<text x="218.6" y="125.9">U15</text>
<text x="236.5" y="122.3">R47</text>
<text x="237.6" y="124.1">1K</text>
<text x="30.9" y="127.2">10uF</text>
<text x="43.9" y="127.8">HT7333-3</text>
<text x="71" y="127.8">10uF</text>
<text x="87.8" y="127.8">R49</text>
<text x="87.8" y="133.3">100K</text>
<text x="103.5" y="136.9">R50</text>
<text x="181.1" y="135">J4</text>
<text x="199.9" y="136.9">C35</text>
<text x="103.5" y="139.1">22Ω</text>
<text x="198.6" y="138.7">0.1uF</text>
</g>
<g font-size="1.6">
<text x="164.4" y="27.2">TO-252</text>
<text x="179.2" y="29">SMA</text>
<text x="201.2" y="29">CN8040</text>
<text x="256.5" y="25">BAT</text>
<text x="160.6" y="30.7">2</text>
<text x="175" y="30.7">3</text>
<text x="218" y="34">R2512</text>
<text x="73.6" y="41.4">VIN</text>
<text x="157" y="40.1">C0603</text>
<text x="167.9" y="38.8" transform="rotate(-90 167.9 38.8)">1</text>
<text x="200.5" y="40.7">R0603</text>
<text x="245.1" y="39.8">100uF/10v</text>
<text x="48.9" y="45.3">SOT-23</text>
<text x="155" y="42.7" transform="rotate(-90 155 42.7)">1</text>
<text x="167.9" y="42.7" transform="rotate(-90 167.9 42.7)">10</text>
<text x="190.2" y="43.6">SMA</text>
<text x="201.2" y="47.2">C0603</text>
<text x="245.1" y="47.2">C-5-5.4</text>
<text x="260.9" y="46">C0603</text>
<text x="21.4" y="52.7">2</text>
<text x="21.4" y="50.8">3</text>
<text x="21.4" y="49">1</text>
<text x="43.5" y="49">3</text>
<text x="58" y="49">2</text>
<text x="82.7" y="52.2">R1206</text>
<text x="149.6" y="49">9</text>
<text x="175" y="52.7">8</text>
<text x="11" y="56.4">DC-5.5-2.1</text>
<text x="50.8" y="57.1" transform="rotate(-90 50.8 57.1)">1</text>
<text x="109.3" y="59.1" transform="rotate(-90 109.3 59.1)">1</text>
<text x="111.6" y="58.1">22uF/35v</text>
<text x="175" y="56.3">7</text>
<text x="40.3" y="61.9">C0603</text>
<text x="62.2" y="61.9">R0603</text>
<text x="96.9" y="65.5">C0603</text>
<text x="111.6" y="65.5">C-5-5.4</text>
<text x="128" y="63.8">R0603</text>
<text x="149.6" y="61.8">3</text>
<text x="149.6" y="65.4">4</text>
<text x="175" y="61.8">5</text>
<text x="45.7" y="67.4">R0603</text>
<text x="109.3" y="66.2" transform="rotate(-90 109.3 66.2)">2</text>
<text x="149.6" y="69.1">6</text>
<text x="184.7" y="71">R0603</text>
<text x="204.3" y="69.9">V_3V3</text>
<text x="243.2" y="69.3">LED_0603</text>
<text x="262.6" y="70.1">DONE</text>
<text x="61.6" y="74">SOD-323</text>
<text x="160.5" y="77.2" transform="rotate(-90 160.5 77.2)">2</text>
<text x="222.9" y="72.1">R0603</text>
<text x="128" y="78.4">R0603</text>
<text x="168.3" y="80.2">SOIC-10NB</text>
<text x="184.4" y="78.6">C0603</text>
<text x="204.3" y="79.1">V_3V3</text>
<text x="222.9" y="81.3">R0603</text>
<text x="189.7" y="89">BAT</text>
<text x="173.7" y="94.7">BAT+</text>
<text x="204.3" y="91.9">V_3V3</text>
<text x="222.9" y="94.1">R0603</text>
<text x="243.2" y="91.2">LED_0603</text>
<text x="262.6" y="92.1">CHAG</text>
<text x="204.3" y="101">V_3V3</text>
<text x="162.8" y="105.8">BLX-A</text>
<text x="222.9" y="103.2">R0603</text>
<text x="28" y="110.9">BAT</text>
<text x="68.1" y="112.8">V_3V3</text>
<text x="119.3" y="112.8">Peripheral_3V3</text>
<text x="43.5" y="118.4">4</text>
<text x="96.8" y="116.8">SOT-23</text>
<text x="173.3" y="115.8" transform="rotate(-90 173.3 115.8)">1</text>
<text x="178.8" y="115.8" transform="rotate(-90 178.8 115.8)">3</text>
<text x="43.5" y="120.3">2</text>
<text x="61.6" y="120.3">3</text>
<text x="93" y="120.3">2</text>
<text x="107.4" y="120.3">3</text>
<text x="234.7" y="125.9">R0603</text>
<text x="31.3" y="128.9">C0603</text>
<text x="43.9" y="129.5">SOT-89</text>
<text x="52.7" y="126.6" transform="rotate(-90 52.7 126.6)">1</text>
<text x="71" y="129.8">C0603</text>
<text x="100.2" y="128.4" transform="rotate(-90 100.2 128.4)">1</text>
<text x="194.4" y="131.4">R0603</text>
<text x="213.6" y="131.3">4</text>
<text x="213.6" y="127.6">5</text>
<text x="226.2" y="127.6">1</text>
<text x="226.2" y="131.3">2</text>
<text x="87.8" y="135">R0603</text>
<text x="173.3" y="135.7" transform="rotate(-90 173.3 135.7)">2</text>
<text x="178.8" y="135.7" transform="rotate(-90 178.8 135.7)">4</text>
<text x="181.1" y="136.9">Battery_case_18650-2</text>
<text x="213.6" y="135">6</text>
<text x="226.2" y="135">3</text>
<text x="102.4" y="140.5">R0603</text>
<text x="198.1" y="140.5">C0603</text>
<text x="215.8" y="142.4">SOT23-6</text>
<text x="173.7" y="147.7">BAT-</text>
<text x="217.5" y="160.7">线路板型号</text>
<text x="218.4" y="157.2">文件名称</text>
<text x="229.2" y="156.8">Solar</text>
<text x="101.3" y="165" transform="rotate(-90 101.3 165)">Peripheral_3V3_EN</text>
<text x="218.4" y="168">绘图/日期</text>
<text x="220" y="164.5">主题</text>
<text x="228.6" y="164.2">MSP430太阳能路灯</text>
<text x="232.3" y="167.8">硬件家园</text>
<text x="248" y="168">页</text>
<text x="248" y="164.3">版本号</text>
<text x="251.4" y="168">码</text>
<text x="218.4" y="172.2">审核/日期</text>
<text x="247.6" y="172.2">批准/日期</text>
</g>
<g font-size="1.6" fill="#004080">
<text x="163.7" y="31.9">S</text>
<text x="169.1" y="35.6" transform="rotate(-90 169.1 35.6)">G</text>
<text x="171.5" y="31.9">D</text>
<text x="156.2" y="47.4" transform="rotate(-90 156.2 47.4)">VG</text>
<text x="46.7" y="50.2">D</text>
<text x="52" y="53.9" transform="rotate(-90 52 53.9)">G</text>
<text x="54.6" y="50.2">S</text>
<text x="152.7" y="50.2">VCC</text>
<text x="169.1" y="48.6" transform="rotate(-90 169.1 48.6)">DRV</text>
<text x="169.2" y="53.8">CSP</text>
<text x="169.4" y="57.5">BAT</text>
<text x="152.7" y="63">CHRG</text>
<text x="168.7" y="63">COM</text>
<text x="152.7" y="66.6">DONE</text>
<text x="152.7" y="70.3">MPPT</text>
<text x="161.7" y="74.1" transform="rotate(-90 161.7 74.1)">GND</text>
<text x="46.7" y="119.6">E-PAD</text>
<text x="174.5" y="119" transform="rotate(-90 174.5 119)">1</text>
<text x="180" y="119" transform="rotate(-90 180 119)">3</text>
<text x="46.7" y="121.5">Vin</text>
<text x="53.8" y="123.4" transform="rotate(-90 53.8 123.4)">GND</text>
<text x="55.9" y="121.5">Vout</text>
<text x="96.1" y="121.5">S</text>
<text x="101.3" y="125.3" transform="rotate(-90 101.3 125.3)">G</text>
<text x="103.9" y="121.5">D</text>
<text x="216.7" y="128.8">VDD</text>
<text x="222.2" y="128.8">V-</text>
<text x="174.5" y="132.6" transform="rotate(-90 174.5 132.6)">2</text>
<text x="180" y="132.6" transform="rotate(-90 180 132.6)">4</text>
<text x="216.7" y="132.5">D</text>
<text x="216.7" y="136.1">VSS</text>
<text x="221.9" y="136.1">S2</text>
<text x="221.9" y="132.5">S1</text>
</g>
<g font-size="1.6" fill="#00f">
<text x="243.8" y="41.8">+</text>
<text x="110.3" y="61.9">+ C31</text>
</g>
<g font-size="1.6" fill="#f00">
<text x="139.4" y="61.9">CHAG</text>
<text x="139.4" y="65.5">DONE</text>
<text x="241.8" y="78.3">DONE</text>
<text x="241.8" y="100.2">CHAG</text>
</g>
<g font-size="1.3">
<text x="29.3" y="1.4">5</text>
<text x="84.2" y="1.4">4</text>
<text x="139" y="1.4">3</text>
<text x="193.9" y="1.4">2</text>
<text x="248.8" y="1.4">1</text>
<text x=".5" y="24.7">D</text>
<text x="276.7" y="24.7">D</text>
<text x=".5" y="68.2">C</text>
<text x="276.7" y="68.2">C</text>
<text x=".5" y="111.6">B</text>
<text x="276.7" y="111.6">B</text>
<text x=".5" y="155">A</text>
<text x="276.7" y="155">A</text>
<text x="29.3" y="177">5</text>
<text x="84.2" y="177">4</text>
<text x="139" y="177">3</text>
<text x="193.9" y="177">2</text>
<text x="248.8" y="177">1</text>
</g>
</svg>
